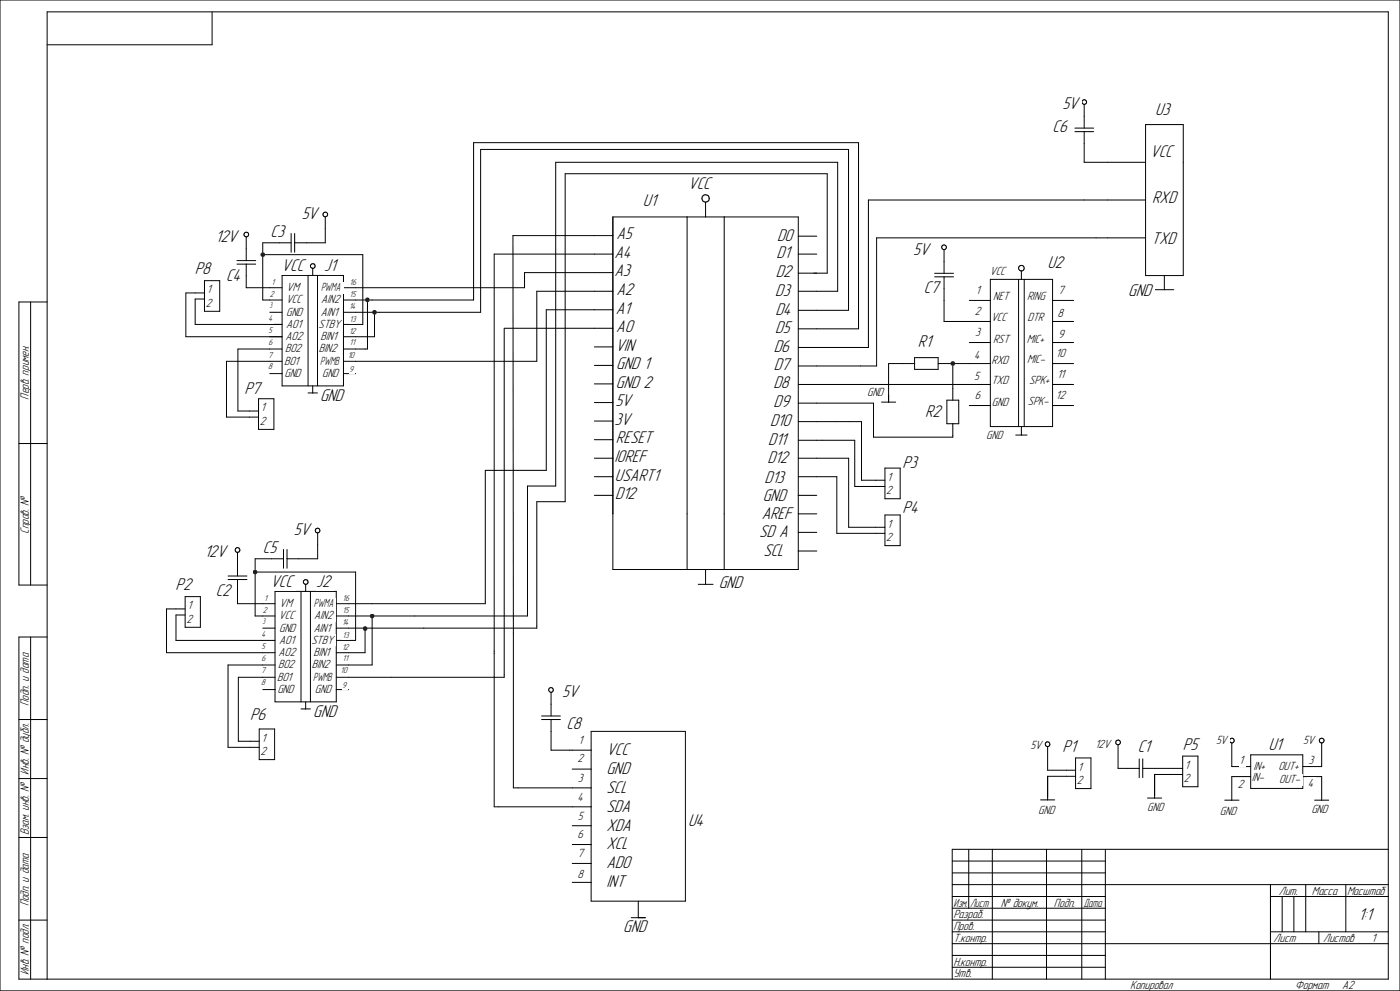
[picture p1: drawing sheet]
<svg xmlns="http://www.w3.org/2000/svg" width="420mm" height="297mm" viewBox="0 0 420 297" stroke-linecap="round" stroke-linejoin="round" font-family="sans-serif">
<g fill="#242424">
<path d="M285.1 108.2h1.5v1.4h-1.5z"/>
<path d="M109.5 89.2h1.4v1.4h-1.4z"/>
<path d="M111.6 92.9h1.5v1.4h-1.5z"/>
<path d="M78.1 75.6h1.4v1.4h-1.4z"/>
<path d="M75.8 170.8h1.5v1.4h-1.5z"/>
<path d="M111 183.9h1.4v1.4h-1.4z"/>
<path d="M108.8 187.7h1.4v1.4h-1.4z"/>
</g>
<g fill="none" stroke="#000" stroke-width=".3">
<path d="M322.5 39.5h5.6M322.5 38.4h5.6M325.2 39.5v9.1h18.5M325.2 31.3v7.1M343.7 37.3h11.3v45.3h-11.3zM343.7 59.9h-83.2v44.2h-21M71.1 79.2h5.6M71.1 78.1h5.6M73.9 79.2v7h10.7M73.9 71v7.1M78.8 77v12.9h5.8M79.5 76.3h29.3v20.9h-5.8"/>
<path d="M87.3 72.8h-8.5v2.8M87.3 70v5.6M88.4 70v5.6M97.6 65v7.8h-9.2M183.9 65h55.6v105.7h-55.6zM183.9 70.6h-30l.1 165.5h23.3M183.9 76.2h-35.6v165.6h29M206.1 65v105.7M211.7 60.6v4.4M217.3 65v105.7M239.5 76.2h5.5M239.5 70.8h5.5"/>
<path d="M283.2 74.8v7.1M343.7 71.3h-80.7v38.4h-23.5M61.3 87.8h-5.5v13.1h28.8M61.3 89.6h-2.8v7.6h26.1M61.3 84.1h4.6v9.2h-4.6zM80.9 93.6h3.7M84.6 82.5h18.4v33.2h-18.4zM92.4 82.5v33.2M93.8 80.4v2.1M95.2 82.5v33.2M103 93.6h8.6M103 89.9h6.5"/>
<path d="M110.2 90.6v14h-7.2M111 89.9h31.1v-47.1h115.5v55.8h-18.1M112.4 94.3v6.6h-9.4M151.3 98.4h32.6M151.3 98.5v104.5h-50.4M183.9 81.7h-26.5v4.5h-54.4M183.9 92.8h-20v48.2h-18.3v39.9h-44.7M183.9 87.3h-22.9v21h-58M239.5 81.9h8.7v-29.8h-78.7v98.3h-8.5v37.9h-50.8M239.5 93h15.1v-48.2h-110.4v48.8h-31.1M239.5 87.3h11.8v-38.7h-84.6v97.1h-8.5v38.9h-45.8M280.4 81.9h5.6"/>
<path d="M280.4 83h5.6M283.2 83v13.4h13.9M290.8 90h6.3M297.1 83.7h18.7v44.1h-18.7zM305.6 83.7v44.1M306.4 81.2v2.5M307.3 83.7v44.1M315.8 90h6.3M315.8 96.4h6.3M346.5 86.8h5.6M349.3 82.6v4.2M77.6 119.5h4.6v9.2h-4.6z"/>
<path d="M80.9 112h3.7M84.6 108.3h-16.7v16.7h9.7M84.6 104.6h-13.2v18.6h6.2M92.4 117.8h2.8M93.8 115.7v2.1M103 112h3.7M178.3 104h5.6M178.3 109.5h5.6M178.3 115.1h5.6M239.5 115.2h57.6M274.4 109h-7.8v11.5M274.4 107.2h7v3.5h-7z"/>
<path d="M281.4 109h3.7M284.1 119.9h3.5v7.1h-3.5zM285.8 109.6v10.3M286.6 109h10.5M290.8 102.7h6.3M315.8 115.2h6.3M315.8 102.7h6.3M315.8 109h6.3M178.3 120.6h5.6M178.3 126.2h5.6M178.3 131.8h5.6M178.3 137.3h5.6"/>
<path d="M239.5 137.3h15.1v20.7h10.9M239.5 120.8h22.5v10.2h23.8v-4M239.5 126.4h18.9v17.5h7.1M239.5 132h16.9v13.8h9.1M264.5 120.5h4.2M290.8 121.5h6.3M304.7 130.4h3.4M306.4 127.8v2.6M315.8 121.5h6.3M95.3 159.7v7.8h-9.2M178.3 142.9h5.6M178.3 148.5h5.6"/>
<path d="M239.5 142.9h11.5v17h14.5M239.5 148.5h5.5M239.5 154h5.5M239.5 159.6h5.5M265.5 154.3h4.5v9.2h-4.5zM265.5 140.3h4.5v9.2h-4.5zM55.5 178.8h4.6v9.2h-4.6zM68.4 173.7h5.7M68.4 172.6h5.7M71.2 173.7v7.2h11.3M71.2 165.6v7M76.5 172.2v12.4h6"/>
<path d="M77.3 171.4h29.4v20.5h-5.8M82.5 177.2h18.4v33.2h-18.4zM85 167.5h-8.5v3.2M85 164.7v5.6M86.1 164.7v5.6M90.3 177.2v33.2M91.7 175.1v2.1M93.1 177.2v33.2M209.5 175.1h4.4M211.7 170.7v4.4M239.5 165.1h5.5M55.5 182.5h-5.5v13.1h32.5"/>
<path d="M55.5 184.3h-2.7v7.6h29.7M78.8 188.3h3.7M82.5 199.3h-14.1v24.7h9.4M100.9 188.3h7.9M100.9 184.6h10.1M109.5 189v6.6h-8.6M111.6 185.3v14h-10.7M77.8 218.5h4.6v9.2h-4.6zM78.8 206.7h3.7M82.5 203h-11v19.2h6.3M90.3 212.5h2.8M91.7 210.4v2.1"/>
<path d="M100.9 206.7h3.7M162.5 215.6h5.6M162.5 214.6h5.6M165.3 215.6v9.2h12M165.3 207.5v7.1M177.3 219.2h28.3v50.9h-28.3zM171.7 230.5h5.6M312.2 239.7h4.2M314.3 223.8v7h8.4M322.7 227.2h4.6v9.1h-4.6zM322.7 232.7h-8.4v7M335.4 223.2v7.1h6.4"/>
<path d="M341.8 227.5v5.6M342.8 230.3h12M342.8 227.5v5.6M344.3 239.2h4.2M354.8 226.6h4.6v9.2h-4.6zM354.8 232.1h-8.4v7.1M367.4 239.8h4.3M369.5 222.7v7h5.7M375.2 226.2h15.6v10.1h-15.6zM375.2 232.7h-5.7v7.1M390.8 232.7h5.7v7.1M394.4 239.8h4.2"/>
<path d="M396.5 222.7v7h-5.7M171.7 247.5h5.6M171.7 253.1h5.6M171.7 258.8h5.6M171.7 264.5h5.6M189.4 275h4.2M191.5 270.1v4.9"/>
<circle cx="325.3" cy="30.6" r=".71"/>
<circle cx="211.7" cy="59.5" r="1.11"/>
<circle cx="73.9" cy="70.3" r=".71"/>
<circle cx="93.8" cy="79.7" r=".71"/>
<circle cx="97.6" cy="64.3" r=".71"/>
<circle cx="283.2" cy="74.1" r=".72"/>
<circle cx="306.4" cy="80.4" r=".85"/>
<circle cx="95.3" cy="159" r=".7"/>
<circle cx="71.3" cy="164.8" r=".7"/>
<circle cx="91.7" cy="174.4" r=".71"/>
<circle cx="165.3" cy="206.8" r=".71"/>
<circle cx="314.3" cy="223" r=".7"/>
<circle cx="335.4" cy="222.5" r=".7"/>
<circle cx="369.5" cy="222" r=".71"/>
<circle cx="396.5" cy="222" r=".73"/>
</g>
<g fill="#fff">
<path d="M185 67.8h5.8v5h-5.8z"/>
<path d="M184.3 73.3h6.1v5.1h-6.1z"/>
<path d="M184.3 78.9h5.8v5h-5.8z"/>
<path d="M184.9 84.5h6.1v5h-6.1z"/>
<path d="M184.8 90h5.3v5h-5.3z"/>
<path d="M184.9 95.6h6v5h-6z"/>
<path d="M184.6 101.1h6.8v5.1h-6.8z"/>
<path d="M184.9 106.7h11v5h-11z"/>
<path d="M184.8 112.3h11.7v5h-11.7z"/>
<path d="M184.6 117.8h5.8v5.1h-5.8z"/>
<path d="M184.8 128.9h11.9v5.1h-11.9z"/>
<path d="M184.4 134.5h10.4v5h-10.4z"/>
<path d="M184.5 140h14.3v5.1h-14.3z"/>
<path d="M184.5 145.6h7.3v5.1h-7.3z"/>
<path d="M184.4 123.4h5.8v5h-5.8z"/>
<path d="M233.1 68.2h5.8v5.1h-5.8z"/>
<path d="M233 73.5h5v5.1h-5z"/>
<path d="M232.7 79.2h5.8v5h-5.8z"/>
<path d="M232.6 84.8h5.4v5h-5.4z"/>
<path d="M232.6 90.3h5.8v5.1h-5.8z"/>
<path d="M232.6 95.9h5.4v5h-5.4z"/>
<path d="M232.2 101.4h5.7v5.1h-5.7z"/>
<path d="M232.2 107h5.7v5.1h-5.7z"/>
<path d="M232 112.4h5.8v5.1h-5.8z"/>
<path d="M232.1 118h5.8v5h-5.8z"/>
<path d="M231 123.7h7.3v5h-7.3z"/>
<path d="M230.5 129.2h6.5v5.1h-6.5z"/>
<path d="M230.2 134.8h7.3v5h-7.3z"/>
<path d="M229.4 140.8h6.9v5h-6.9z"/>
<path d="M228.9 146.3h8v5.1h-8z"/>
<path d="M192.9 57.6h5v5.1h-5z"/>
<path d="M206.5 52.8h7.7v5h-7.7z"/>
<path d="M376 227.9h4.3v3.5h-4.3z"/>
<path d="M375.6 231.3h4.3v3.5h-4.3z"/>
<path d="M383.5 227.9h6.9v3.5h-6.9z"/>
<path d="M383.8 232h6.9v3.5h-6.9z"/>
<path d="M323 232.2h2.5v3.6h-2.5z"/>
<path d="M323.4 228.1h1.9v3.6h-1.9z"/>
<path d="M85.9 84.5h4.7v3.5h-4.7z"/>
<path d="M85.8 88.1h5.4v3.6h-5.4z"/>
<path d="M85.9 91.9h5.6v3.5h-5.6z"/>
<path d="M85.9 95.5h5.3v3.5h-5.3z"/>
<path d="M85.6 102.8h5.5v3.6h-5.5z"/>
<path d="M85.3 106.7h5v3.6h-5z"/>
<path d="M96 116.2h8.1v5.1h-8.1z"/>
<path d="M85.7 99.1h5.8v3.5h-5.8z"/>
<path d="M96.3 84.5h6.6v3.5h-6.6z"/>
<path d="M96.4 88.1h6.3v3.6h-6.3z"/>
<path d="M96.2 91.8h5.9v3.5h-5.9z"/>
<path d="M95.5 95.5h7.4v3.5h-7.4z"/>
<path d="M96.2 99.2h5.6v3.5h-5.6z"/>
<path d="M95.7 102.8h6.1v3.6h-6.1z"/>
<path d="M96.1 106.5h6.4v3.6h-6.4z"/>
<path d="M85.3 110.2h5.7v3.5h-5.7z"/>
<path d="M96.6 110.2h5.6v3.5h-5.6z"/>
<path d="M84.5 77.2h7.7v5.1h-7.7z"/>
<path d="M81.4 83.4h1.4v2.5h-1.4z"/>
<path d="M81 86.9h1.8v2.6h-1.8z"/>
<path d="M80.5 94.4h1.8v2.5h-1.8z"/>
<path d="M80.6 97.8h1.6v2.6h-1.6z"/>
<path d="M80.6 101.4h1.7v2.6h-1.7z"/>
<path d="M80.4 105.2h1.8v2.5h-1.8z"/>
<path d="M80.5 108.7h1.8v2.5h-1.8z"/>
<path d="M104.9 83.4h2.5v2.5h-2.5z"/>
<path d="M104.9 87h2.3v2.5h-2.3z"/>
<path d="M104.7 90.7h2.6v2.6h-2.6z"/>
<path d="M104.9 94.5h2.3v2.5h-2.3z"/>
<path d="M104.7 98.1h2.6v2.5h-2.6z"/>
<path d="M104.9 101.4h2.1v2.6h-2.1z"/>
<path d="M104.3 105.2h2.5v2.5h-2.5z"/>
<path d="M104.8 109.4h1.8v2.5h-1.8z"/>
<path d="M80.9 90.4h1.4v2.5h-1.4z"/>
<path d="M228.5 151.5h10v5h-10z"/>
<path d="M227.8 157.1h9.7v5h-9.7z"/>
<path d="M229 162.6h7.3v5h-7.3z"/>
<path d="M215.6 172.2h8v5h-8z"/>
<path d="M345.7 56.9h8.2v5.1h-8.2z"/>
<path d="M345.5 69.1h8.3v5.1h-8.3z"/>
<path d="M345.1 43.1h7.7v5h-7.7z"/>
<path d="M338.5 84.8h8v5.1h-8z"/>
<path d="M181.9 222.3h7.8v5.1h-7.8z"/>
<path d="M181.9 228h8v5h-8z"/>
<path d="M181.9 233.6h7.3v5.1h-7.3z"/>
<path d="M181.9 239.3h8.3v5h-8.3z"/>
<path d="M181.9 244.9h8.6v5.1h-8.6z"/>
<path d="M181.9 250.6h7.6v5.1h-7.6z"/>
<path d="M181.9 256.2h8.3v5.1h-8.3z"/>
<path d="M181.9 261.9h6.6v5.1h-6.6z"/>
<path d="M311.4 241.2h5.7v3.5h-5.7z"/>
<path d="M309.2 221.7h4v3.5h-4z"/>
<path d="M355.2 231.7h2.4v3.5h-2.4z"/>
<path d="M355.5 227.6h1.9v3.5h-1.9z"/>
<path d="M344.1 240.2h5.7v3.5h-5.7z"/>
<path d="M83.8 179.2h4.7v3.5h-4.7z"/>
<path d="M83.7 182.8h5.4v3.6h-5.4z"/>
<path d="M83.7 186.6h5.7v3.5h-5.7z"/>
<path d="M83.8 190.2h5.3v3.5h-5.3z"/>
<path d="M83.4 197.5h5.6v3.6h-5.6z"/>
<path d="M83.1 201.4h5.1v3.6h-5.1z"/>
<path d="M94 210.9h8v5.1h-8z"/>
<path d="M83.6 193.8h5.8v3.5h-5.8z"/>
<path d="M94.2 179.2h6.6v3.5h-6.6z"/>
<path d="M94.3 182.8h6.3v3.6h-6.3z"/>
<path d="M94.1 186.5h5.8v3.5h-5.8z"/>
<path d="M93.4 190.2h7.4v3.5h-7.4z"/>
<path d="M94.1 193.8h5.6v3.6h-5.6z"/>
<path d="M93.5 197.5h6.2v3.6h-6.2z"/>
<path d="M93.9 201.2h6.5v3.6h-6.5z"/>
<path d="M83.2 204.9h5.7v3.5h-5.7z"/>
<path d="M94.5 204.9h5.6v3.5h-5.6z"/>
<path d="M81.2 171.9h7.7v5.1h-7.7z"/>
<path d="M79.2 178.1h1.4v2.5h-1.4z"/>
<path d="M78.9 181.6h1.7v2.5h-1.7z"/>
<path d="M78.4 189.1h1.7v2.5h-1.7z"/>
<path d="M78.4 192.5h1.7v2.6h-1.7z"/>
<path d="M78.4 196.1h1.8v2.6h-1.8z"/>
<path d="M78.3 199.9h1.8v2.5h-1.8z"/>
<path d="M78.4 203.4h1.7v2.5h-1.7z"/>
<path d="M102.7 178.1h2.5v2.5h-2.5z"/>
<path d="M102.7 181.7h2.4v2.5h-2.4z"/>
<path d="M102.6 185.4h2.6v2.6h-2.6z"/>
<path d="M102.7 189.2h2.4v2.5h-2.4z"/>
<path d="M102.6 192.8h2.6v2.5h-2.6z"/>
<path d="M102.7 196.1h2.2v2.6h-2.2z"/>
<path d="M102.2 199.9h2.5v2.5h-2.5z"/>
<path d="M102.7 204.1h1.7v2.5h-1.7z"/>
<path d="M78.7 185.1h1.4v2.5h-1.4z"/>
<path d="M328.5 221.4h5.3v3.6h-5.3z"/>
<path d="M364.8 220.2h4.1v3.5h-4.1z"/>
<path d="M390.9 220.2h4.1v3.5h-4.1z"/>
<path d="M366 241.5h5.6v3.5h-5.6z"/>
<path d="M393.4 240.7h5.6v3.6h-5.6z"/>
<path d="M292.8 85.3h1.9v3.6h-1.9z"/>
<path d="M292.4 91.7h2.5v3.5h-2.5z"/>
<path d="M292.6 97.9h2.3v3.6h-2.3z"/>
<path d="M292.2 104.7h2.5v3.5h-2.5z"/>
<path d="M292.2 111h2.3v3.6h-2.3z"/>
<path d="M292.4 116.8h2.5v3.6h-2.5z"/>
<path d="M317.4 85.3h2.5v3.6h-2.5z"/>
<path d="M317.2 92.1h2.5v3.6h-2.5z"/>
<path d="M317.4 98.4h2.5v3.5h-2.5z"/>
<path d="M316.8 104.2h3.5v3.6h-3.5z"/>
<path d="M317.1 110.5h3v3.5h-3z"/>
<path d="M316.8 116.8h3.5v3.6h-3.5z"/>
<path d="M298 87.3h5.4v3.5h-5.4z"/>
<path d="M297.3 93.6h5.4v3.5h-5.4z"/>
<path d="M308.1 87.3h6.1v3.5h-6.1z"/>
<path d="M297.9 99.9h6.6v3.5h-6.6z"/>
<path d="M297.4 106.2h5.8v3.5h-5.8z"/>
<path d="M297.4 112.5h5.8v3.5h-5.8z"/>
<path d="M297.6 118.8h5.5v3.5h-5.5z"/>
<path d="M308.2 93.6h5.7v3.5h-5.7z"/>
<path d="M308 99.9h6v3.5h-6z"/>
<path d="M308.1 105.9h6.1v3.6h-6.1z"/>
<path d="M308.8 112.5h6.8v3.5h-6.8z"/>
<path d="M308.4 118.4h6.9v3.6h-6.9z"/>
<path d="M295.9 128.7h5.6v3.5h-5.6z"/>
<path d="M296.9 79.5h5.4v3.6h-5.4z"/>
<path d="M260.1 115.9h5.6v3.5h-5.6z"/>
<path d="M265.8 159.4h2.5v3.5h-2.5z"/>
<path d="M266.1 155.3h2v3.6h-2z"/>
<path d="M265.8 145.4h2.5v3.5h-2.5z"/>
<path d="M266.1 141.3h2v3.5h-2z"/>
<path d="M318.7 28.8h5.8v5h-5.8z"/>
<path d="M187 275.4h8v5.1h-8z"/>
<path d="M64.7 68.5h7.5v5h-7.5z"/>
<path d="M61.3 163.1h7.5v5h-7.5z"/>
<path d="M371.7 226.2h1.9v3.5h-1.9z"/>
<path d="M371.3 233.4h2.5v3.6h-2.5z"/>
<path d="M392.6 226.1h2.2v3.6h-2.2z"/>
<path d="M392.3 233h2.5v3.5h-2.5z"/>
<path d="M380.5 220.7h5v5.1h-5z"/>
<path d="M315.8 35.5h5.4v5.1h-5.4z"/>
<path d="M346.5 30.6h5.5v5h-5.5z"/>
<path d="M314.2 76.4h5.8v5h-5.8z"/>
<path d="M173.5 220.3h2v3.5h-2z"/>
<path d="M173.3 225.6h2.5v3.6h-2.5z"/>
<path d="M173.4 231.6h2.2v3.5h-2.2z"/>
<path d="M173.3 237.2h2.4v3.5h-2.4z"/>
<path d="M173.4 242.9h2.2v3.5h-2.2z"/>
<path d="M173.3 248.5h2.4v3.6h-2.4z"/>
<path d="M173.3 254.2h2.4v3.5h-2.4z"/>
<path d="M173.3 260.3h2.4v3.5h-2.4z"/>
<path d="M169.9 214.5h5.5v5.1h-5.5z"/>
<path d="M206.4 243.5h5.8v5h-5.8z"/>
<path d="M90.5 61.8h5.8v5h-5.8z"/>
<path d="M81.2 67.1h5.2v5h-5.2z"/>
<path d="M67.8 80.1h5.5v5.1h-5.5z"/>
<path d="M318.8 221.4h5v5h-5z"/>
<path d="M354.9 220.7h5.5v5h-5.5z"/>
<path d="M88.2 156.5h5.8v5h-5.8z"/>
<path d="M78.9 161.8h5.2v5h-5.2z"/>
<path d="M64.7 174.7h5.5v5.1h-5.5z"/>
<path d="M78.1 223.6h2.5v3.5h-2.5z"/>
<path d="M78.5 219.5h1.9v3.5h-1.9z"/>
<path d="M55.9 183.9h2.5v3.5h-2.5z"/>
<path d="M56.2 179.8h2v3.5h-2z"/>
<path d="M52.6 173h5.8v5h-5.8z"/>
<path d="M75 211.7h5.8v5h-5.8z"/>
<path d="M61.7 89.2h2.5v3.5h-2.5z"/>
<path d="M62 85.1h2v3.5h-2z"/>
<path d="M58.4 78.3h5.8v5h-5.8z"/>
<path d="M77.9 124.6h2.5v3.5h-2.5z"/>
<path d="M78.3 120.5h1.9v3.5h-1.9z"/>
<path d="M73.3 114.1h5.8v5.1h-5.8z"/>
<path d="M270.7 136.2h5.5v5.1h-5.5z"/>
<path d="M270.8 149.8h5.8v5h-5.8z"/>
<path d="M274 72.3h5.8v5.1h-5.8z"/>
<path d="M277.1 83.9h5.5v5.1h-5.5z"/>
<path d="M275.4 100.1h5v5.1h-5z"/>
<path d="M277.5 120.9h5.8v5.1h-5.8z"/>
<path d="M97.2 77.2h4.6v5.1h-4.6z"/>
<path d="M94.9 171.9h5.3v5.1h-5.3z"/>
<path d="M168.7 205h5.8v5.1h-5.8z"/>
<path d="M341.3 221.4h4.7v5h-4.7z"/>
</g>
<g fill="none" stroke="#000" stroke-width=".3">
<path d="M0 0h420v297h-420zM63.6 3.6v9.8h-49.5M9.2 90.5v84.8M14.1 90.5h-8.4v84.8h8.4M5.7 132.9h8.4M9.2 190.9v102.6M14.1 190.9h-8.4v102.6h410.8v-289.9h-402.4v289.9M5.7 215.6h8.4M5.7 233.3h8.4M5.7 251h8.4M285.7 258.1h45.9M290.6 254.6v17.6"/>
<path d="M297.7 254.6v38.9M313.9 254.6v38.9M324.5 254.6v38.9M331.6 254.6v38.9M416.5 254.6h-130.8v38.9M5.7 275.8h8.4M285.7 261.6h45.9M285.7 265.1h130.8M285.7 275.8h45.9M285.7 279.3h45.9M285.7 268.7h45.9M285.7 272.2h45.9"/>
<path d="M381.1 279.3h35.4M381.1 265.1v28.4M381.1 268.7h35.4M384.6 268.7v10.6M388.2 268.7v10.6M391.7 265.1v14.2M395.6 279.3v3.5M403.7 265.1v14.2M285.7 282.8h130.8M285.7 286.3h45.9M285.7 289.9h45.9"/>
</g>
<g font-size="5.4">
<text x="318.7" y="32.8">5V</text>
<text x="346.5" y="34.5">U3</text>
<text x="315.8" y="39.5">C6</text>
<text x="345.1" y="47">VCC</text>
<text x="206.5" y="56.8">VCC</text>
<text x="90.5" y="65.7">5V</text>
<text x="192.9" y="61.6">U1</text>
<text x="345.7" y="60.9">RXD</text>
<text x="81.2" y="71">C3</text>
<text x="185" y="71.7">A5</text>
<text x="64.7" y="72.5">12V</text>
<text x="184.3" y="77.3">A4</text>
<text x="233" y="77.5">D1</text>
<text x="233.1" y="72.2">D0</text>
<text x="274" y="76.3">5V</text>
<text x="345.5" y="73.1">TXD</text>
<text x="58.4" y="82.2">P8</text>
<text x="84.5" y="81.2">VCC</text>
<text x="97.2" y="81.2">J1</text>
<text x="184.3" y="82.8">A3</text>
<text x="232.7" y="83.1">D2</text>
<text x="314.2" y="80.4">U2</text>
<text x="67.8" y="84.1">C4</text>
<text x="184.9" y="88.4">A2</text>
<text x="232.6" y="88.7">D3</text>
<text x="277.1" y="87.9">C7</text>
<text x="338.5" y="88.8">GND</text>
<text x="184.8" y="94">A1</text>
<text x="232.6" y="94.3">D4</text>
<text x="184.9" y="99.5">A0</text>
<text x="232.6" y="99.8">D5</text>
<text x="184.6" y="105.1">VIN</text>
<text x="232.2" y="105.4">D6</text>
<text x="275.4" y="104.1">R1</text>
<text x="184.9" y="110.7">GND 1</text>
<text x="232.2" y="111">D7</text>
<text x="73.3" y="118.1">P7</text>
<text x="184.8" y="116.2">GND 2</text>
<text x="232" y="116.4">D8</text>
<text x="96" y="120.2">GND</text>
<text x="184.6" y="121.8">5V</text>
<text x="232.1" y="122">D9</text>
<text x="277.5" y="124.9">R2</text>
<text x="184.4" y="127.3">3V</text>
<text x="231" y="127.6">D10</text>
<text x="184.8" y="132.9">RESET</text>
<text x="230.5" y="133.2">D11</text>
<text x="184.4" y="138.5">I0REF</text>
<text x="230.2" y="138.8">D12</text>
<text x="270.7" y="140.2">P3</text>
<text x="184.5" y="144">USART1</text>
<text x="184.6" y="149.6">D12</text>
<text x="229.4" y="144.7">D13</text>
<text x="228.5" y="155.4">AREF</text>
<text x="228.9" y="150.3">GND</text>
<text x="270.8" y="153.7">P4</text>
<text x="88.2" y="160.4">5V</text>
<text x="227.8" y="161">SD A</text>
<text x="61.3" y="167">12V</text>
<text x="78.9" y="165.7">C5</text>
<text x="229" y="166.6">SCL</text>
<text x="52.6" y="176.9">P2</text>
<text x="64.7" y="178.7">C2</text>
<text x="81.2" y="175.9">VCC</text>
<text x="94.9" y="175.9">J2</text>
<text x="215.6" y="176.2">GND</text>
<text x="168.7" y="209">5V</text>
<text x="75" y="215.6">P6</text>
<text x="94" y="214.9">GND</text>
<text x="169.9" y="218.5">C8</text>
<text x="181.9" y="226.3">VCC</text>
<text x="318.8" y="225.3">P1</text>
<text x="341.3" y="225.3">C1</text>
<text x="354.9" y="224.7">P5</text>
<text x="380.5" y="224.7">U1</text>
<text x="181.9" y="231.9">GND</text>
<text x="181.9" y="237.6">SCL</text>
<text x="181.9" y="243.2">SDA</text>
<text x="181.9" y="248.9">XDA</text>
<text x="206.4" y="247.5">U4</text>
<text x="181.9" y="254.6">XCL</text>
<text x="181.9" y="260.2">AD0</text>
<text x="181.9" y="265.9">INT</text>
<text x="407.6" y="275.8">1:1</text>
<text x="187" y="279.4">GND</text>
</g>
<g font-size="3.8">
<text x="296.9" y="82.3">VCC</text>
<text x="62" y="87.9">1</text>
<text x="86" y="87.2">VM</text>
<text x="292.8" y="88.1">1</text>
<text x="317.4" y="88.1">7</text>
<text x="61.7" y="91.9">2</text>
<text x="85.8" y="90.9">VCC</text>
<text x="85.9" y="94.7">GND</text>
<text x="96.2" y="94.6">AIN1</text>
<text x="96.4" y="90.9">AIN2</text>
<text x="292.4" y="94.4">2</text>
<text x="298" y="90">NET</text>
<text x="308.1" y="90">RING</text>
<text x="317.2" y="94.9">8</text>
<text x="85.7" y="101.9">A02</text>
<text x="85.9" y="98.3">AO1</text>
<text x="95.5" y="98.3">STBY</text>
<text x="96.2" y="101.9">BIN1</text>
<text x="292.6" y="100.7">3</text>
<text x="297.3" y="96.4">VCC</text>
<text x="308.2" y="96.4">DTR</text>
<text x="317.4" y="101.2">9</text>
<text x="85.6" y="105.6">B02</text>
<text x="95.7" y="105.6">BIN2</text>
<text x="292.2" y="107.5">4</text>
<text x="297.9" y="102.7">RST</text>
<text x="308" y="102.7">MIC+</text>
<text x="316.8" y="107">10</text>
<text x="85.3" y="109.5">B01</text>
<text x="85.3" y="112.9">GND</text>
<text x="96.6" y="113">GND</text>
<text x="292.2" y="113.8">5</text>
<text x="297.4" y="109">RXD</text>
<text x="308.1" y="108.7">MIC-</text>
<text x="317.1" y="113.3">11</text>
<text x="8.7" y="119.8" transform="rotate(-90 8.7 119.8)">Перв. примен.</text>
<text x="260.1" y="118.6">GND</text>
<text x="292.4" y="119.6">6</text>
<text x="297.4" y="115.2">TXD</text>
<text x="308.8" y="115.2">SPK+</text>
<text x="316.8" y="119.6">12</text>
<text x="78.3" y="123.3">1</text>
<text x="297.6" y="121.5">GND</text>
<text x="308.4" y="121.2">SPK-</text>
<text x="77.9" y="127.4">2</text>
<text x="295.9" y="131.4">GND</text>
<text x="265.8" y="148.1">2</text>
<text x="266.2" y="144.1">1</text>
<text x="8.7" y="160" transform="rotate(-90 8.7 160)">Справ. №</text>
<text x="266.2" y="158.1">1</text>
<text x="265.8" y="162.2">2</text>
<text x="56.2" y="182.6">1</text>
<text x="83.7" y="185.6">VCC</text>
<text x="83.8" y="181.9">VM</text>
<text x="94.3" y="185.6">AIN2</text>
<text x="55.9" y="186.7">2</text>
<text x="83.7" y="189.4">GND</text>
<text x="94.1" y="189.3">AIN1</text>
<text x="83.6" y="196.6">A02</text>
<text x="83.8" y="193">AO1</text>
<text x="93.4" y="193">STBY</text>
<text x="94.1" y="196.6">BIN1</text>
<text x="83.4" y="200.3">B02</text>
<text x="93.6" y="200.3">BIN2</text>
<text x="83.1" y="204.2">B01</text>
<text x="83.2" y="207.6">GND</text>
<text x="94.5" y="207.7">GND</text>
<text x="8.7" y="211.6" transform="rotate(-90 8.7 211.6)">Подп. и дата</text>
<text x="78.1" y="226.4">2</text>
<text x="78.5" y="222.3">1</text>
<text x="173.5" y="223">1</text>
<text x="309.2" y="224.5">5V</text>
<text x="328.5" y="224.2">12V</text>
<text x="364.8" y="223">5V</text>
<text x="391" y="223">5V</text>
<text x="8.7" y="232.2" transform="rotate(-90 8.7 232.2)">Инв. № дубл.</text>
<text x="173.3" y="228.4">2</text>
<text x="323.4" y="230.9">1</text>
<text x="355.5" y="230.4">1</text>
<text x="371.7" y="228.9">1</text>
<text x="376.1" y="230.7">IN+</text>
<text x="383.5" y="230.7">OUT+</text>
<text x="392.6" y="228.9">3</text>
<text x="173.3" y="240">4</text>
<text x="173.4" y="234.3">3</text>
<text x="323" y="235">2</text>
<text x="355.2" y="234.4">2</text>
<text x="371.3" y="236.2">2</text>
<text x="375.6" y="234.1">IN-</text>
<text x="383.8" y="234.7">OUT-</text>
<text x="392.3" y="235.8">4</text>
<text x="173.4" y="245.7">5</text>
<text x="311.5" y="244">GND</text>
<text x="344.1" y="243">GND</text>
<text x="366" y="244.3">GND</text>
<text x="393.4" y="243.5">GND</text>
<text x="8.7" y="250.3" transform="rotate(-90 8.7 250.3)">Взам. инв. №</text>
<text x="173.3" y="251.3">6</text>
<text x="173.3" y="257">7</text>
<text x="173.3" y="263">8</text>
<text x="383.6" y="268.2">Лит.</text>
<text x="393.5" y="268.2">Масса</text>
<text x="404.1" y="268.2">Масштаб</text>
<text x="8.7" y="271.7" transform="rotate(-90 8.7 271.7)">Подп. и дата</text>
<text x="286" y="275.3">Разраб.</text>
<text x="300.3" y="271.7">№ докум.</text>
<text x="316.1" y="271.7">Подп.</text>
<text x="286" y="278.8">Пров.</text>
<text x="286" y="282.3">Т.контр.</text>
<text x="382.1" y="282.3">Лист</text>
<text x="397" y="282.3">Листов</text>
<text x="411.4" y="282.3">1</text>
<text x="8.7" y="292.3" transform="rotate(-90 8.7 292.3)">Инв. № подл.</text>
<text x="286" y="289.4">Н.контр.</text>
<text x="286" y="292.9">Утв.</text>
<text x="339.1" y="296.5">Копировал</text>
<text x="388.5" y="296.5">Формат</text>
<text x="402.7" y="296.5">A2</text>
</g>
<g font-size="3.7">
<text x="96.3" y="87.2">PWMA</text>
<text x="96.1" y="109.3">PWMB</text>
<text x="94.2" y="181.9">PWMA</text>
<text x="93.9" y="204">PWMB</text>
<text x="286.1" y="271.7">Изм. Лист</text>
<text x="325" y="271.7">Дата</text>
</g>
<g font-size="2.7">
<text x="81" y="88.9">2</text>
<text x="81.4" y="85.4">1</text>
<text x="104.9" y="85.4">16</text>
<text x="104.9" y="88.9">15</text>
<text x="104.7" y="92.7">14</text>
<text x="80.5" y="96.4">4</text>
<text x="80.6" y="99.8">5</text>
<text x="104.7" y="100.1">12</text>
<text x="104.9" y="96.4">13</text>
<text x="80.4" y="107.2">7</text>
<text x="80.6" y="103.4">6</text>
<text x="104.3" y="107.2">10</text>
<text x="104.9" y="103.4">11</text>
<text x="80.5" y="110.7">8</text>
<text x="104.8" y="111.4">9</text>
<text x="78.9" y="183.6">2</text>
<text x="79.2" y="180.1">1</text>
<text x="102.7" y="180.1">16</text>
<text x="102.7" y="183.6">15</text>
<text x="78.4" y="191.1">4</text>
<text x="102.6" y="187.4">14</text>
<text x="102.7" y="191.1">13</text>
<text x="78.4" y="194.5">5</text>
<text x="102.6" y="194.7">12</text>
<text x="78.3" y="201.8">7</text>
<text x="78.4" y="198.1">6</text>
<text x="102.2" y="201.8">10</text>
<text x="102.7" y="198.1">11</text>
<text x="78.4" y="205.4">8</text>
<text x="102.7" y="206.1">9</text>
</g>
<g font-size="2.6">
<text x="80.9" y="92.4">3</text>
<text x="78.7" y="187.1">3</text>
</g>
</svg>
